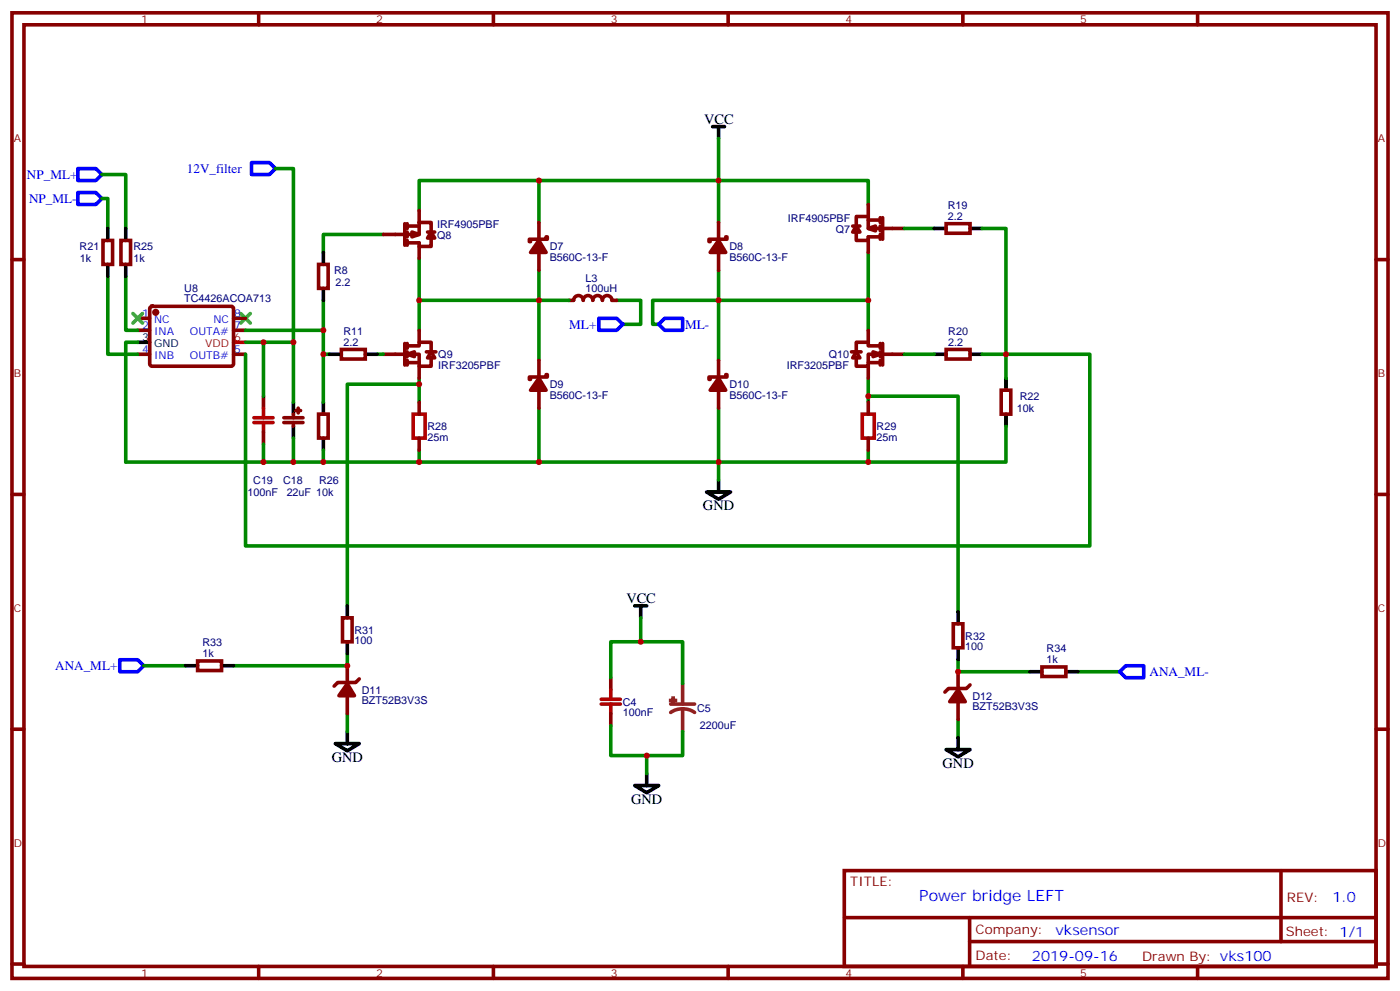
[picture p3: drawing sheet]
<svg xmlns="http://www.w3.org/2000/svg" width="412mm" height="292mm" viewBox="0 0 412 292" stroke-linecap="round" stroke-linejoin="round" font-family="sans-serif">
<g fill="none" stroke="#870000" stroke-width="1.1">
<path d="M3.5 3.8h405.4v284.3h-405.4zM7.1 7.3h398.2v277.3h-398.2zM76.2 3.8v3.5M145.3 3.8v3.5M214.5 3.8v3.5M283.6 3.8v3.5M352.8 3.8v3.5M3.5 76.4h3.6M405.3 76.4h3.6M3.5 145.6h3.6M405.3 145.6h3.6M3.5 214.7h3.6"/>
<path d="M405.3 214.7h3.6M248.7 256.4h156.6v28.2h-156.6zM377.3 256.4v20.9M248.7 270.2h156.5M285.6 277.3h119.6M285.6 270.2v14.1M3.5 283.9h3.6M76.2 284.6v3.5M145.3 284.6v3.5M214.5 284.6v3.5M283.6 284.6v3.5M352.8 284.6v3.5"/>
<path d="M405.3 283.9h3.6"/>
</g>
<g fill="none" stroke="#008700" stroke-width="1.1">
<path d="M158.7 53.2v12.3M211.7 53.2v12.3M112.9 69h-17.7v5.3M123.5 76.1v21.2M158.7 79.6v26.5M211.7 79.6v26.5M255.8 60.2v-7h-132.3v8.8M255.8 74.3v23M123.5 88.4h35.2M211.7 88.4h44.1M123.5 113.1h-21.2v65.3M123.5 111.4v7"/>
<path d="M255.8 111.4v5.3h26.4v63.5M255.8 116.7v1.7M158.7 120.2v15.9h-35.2v-3.6M211.7 120.2v21.2M255.8 132.5v3.6h-97.1M42.3 196h12.4M102.3 192.5v3.5h-33.5M282.2 194.3v3.5h21.2M317.5 197.8h12.3M102.3 210.1v5.3M282.2 211.9v5.3"/>
</g>
<path d="M209.9 37.3h3.5M211.7 37.3v3.5M208.1 144.9h7.1l-3.5 2.1zM211.7 141.4v3.5M98.8 219h7l-3.5 2.1zM102.3 215.4v3.6M282.2 217.2v3.5M278.7 220.7h7.1l-3.6 2.1z" fill="none" stroke="#000" stroke-width="1.1"/>
<path d="M22.9 49.6h5.3l1.8 1.8-1.8 1.8h-5.3zM22.9 56.7h5.3l1.8 1.8-1.8 1.7h-5.3zM35.3 194.3h5.3l1.7 1.7-1.7 1.8h-5.3zM329.8 197.8l1.8-1.8h5.3v3.6h-5.3z" fill="none" stroke="#00f" stroke-width="1.1"/>
<g fill="#fff" stroke="#870000" stroke-width="1.1">
<path d="M121.4 68.3l2.1 .7-2.1 .7z"/>
<path d="M127 68.3l1.1 1.8h-2.2z"/>
</g>
<path d="M112.9 69h6.3M119.2 65.9v6.3M119.9 66.6h3.6M119.9 65.9v1.4M119.9 68.3v1.4M119.9 70.8v1.4M123.5 65.5h3.5v2.8M123.5 65.5v3.5h-3.6M123.5 62v3.5M123.5 72.6v3.5M125.9 68.3h2.2M127 70.1v2.5h-3.5v-1.1h-3.6" fill="none" stroke="#870000" stroke-width="1.1"/>
<g fill="#fff" stroke="#870000" stroke-width="1.1">
<path d="M255.8 67.3l2.1-.7v1.4z"/>
<path d="M252.2 66.6l1.1 1.7h-2.1z"/>
</g>
<path d="M251.2 66.6h2.1M252.2 68.3v2.5h3.6v-1.1h3.5M255.8 63.7h-3.6v2.9M255.8 63.7v3.6h3.5M255.8 64.8h3.5M255.8 60.2v3.5M255.8 70.8v3.5M259.3 64.1v1.4M259.3 66.6v1.4M259.3 69v1.4M260 64.1v6.3M260 67.3h6.3" fill="none" stroke="#870000" stroke-width="1.1"/>
<path d="M266.3 67.3h8.9" fill="none" stroke="#008700" stroke-width="1.1"/>
<g fill="#fff" stroke="#870000" stroke-width="1.1">
<path d="M119.9 104.3l2.2-.7v1.4z"/>
<path d="M127 103.6l1.1 1.8h-2.2z"/>
</g>
<path d="M123.5 97.3v3.5M112.9 104.3h6.3M119.2 101.1v6.4M119.9 101.8h3.6v-1h3.5v2.8M119.9 104.3h3.6v3.5h3.5v-2.4M119.9 106.8h3.6M119.9 101.1v1.5M119.9 103.6v1.4M119.9 106.1v1.4M123.5 107.8v3.6M125.6 103.6h2.8" fill="none" stroke="#870000" stroke-width="1.1"/>
<g fill="#fff" stroke="#870000" stroke-width="1.1">
<path d="M257.2 103.6l2.1 .7-2.1 .7z"/>
<path d="M252.2 103.6l1.1 1.8h-2.1z"/>
</g>
<g fill="none" stroke="#870000" stroke-width="1.1">
<path d="M30.3 70.8h2.9v7.1h-2.9zM35.6 70.8h2.9v7.1h-2.9zM93.8 77.9h2.9v7h-2.9zM158.7 65.5v5.3M158.7 74.3v5.3M160.9 69.7h.3v.7h-5.3v.8h.4M211.7 65.5v5.3M211.7 74.3v5.3M213.8 69.7h.3v.7h-5.3v.8h.4M278.7 65.9h7.1v2.8h-7.1zM40.6 93.7h3.5M40.6 97.3h3.5"/>
<path d="M44.3 90.4l.5-.2h23.3l.5 .2 .2 .5-.1 16.5-.6 .4h-23.6l-.4-.7v-16.2zM68.8 93.7h3.5M68.8 97.3h3.5M167.6 88.4h1.4a1.41 1.41 0 0 1 1.4-1.4 1.41 1.41 0 0 1 1.4 1.4 1.41 1.41 0 0 1 1.4-1.4 1.41 1.41 0 0 1 1.4 1.4 1.41 1.41 0 0 1 1.4-1.4 1.41 1.41 0 0 1 1.4 1.4 1.41 1.41 0 0 1 1.5-1.4 1.41 1.41 0 0 1 1.4 1.4h1.4M255.8 97.3v3.5M40.6 104.3h3.5M68.8 104.3h3.5M77.6 116.7v3.5M100.5 102.9h7.1v2.8h-7.1zM123.5 118.4v3.6M158.7 106.1v5.3M158.7 114.9v5.3"/>
<path d="M160.9 110.3h.3v.7h-5.3v.7h.4M211.7 106.1v5.3M211.7 114.9v5.3M213.8 110.3h.3v.7h-5.3v.7h.4M250.8 103.6h2.8M255.8 106.8h3.5M255.8 107.8v3.6M255.8 118.4v3.6M259.3 101.8h-3.5v-1h-3.6v2.8M259.3 104.3h-3.5v3.5h-3.6v-2.4M259.3 101.1v1.5M259.3 103.6v1.4"/>
<path d="M259.3 106.1v1.4M260 101.1v6.4M260 104.3h6.3M278.7 102.9h7.1v2.8h-7.1zM294.9 114.9h2.8v7.1h-2.8zM77.6 127.2v3.6M83.6 123h5.7M83.6 124.4h5.7M86.4 122v1M86.4 124.4v1.1M87.1 120.9h1.4M87.8 120.2v1.4"/>
<path d="M93.8 122h2.9v7h-2.9zM123.5 129v3.5M255.8 129v3.5M58.2 194.6h7.1v2.8h-7.1zM100.9 181.9h2.8v7.1h-2.8zM102.3 196v5.3M105.8 199.9l-1 1.1h-5.3l-1.1 1M179.9 199.6v3.5M280.8 183.7h2.8v7h-2.8zM282.2 197.8v5.3M306.9 196.4h7.1v2.8h-7.1zM102.3 204.9v5.2"/>
<path d="M179.9 210.1v3.6M282.2 206.6v5.3M285.8 201.7l-1.1 1h-5.3l-1.1 1.1"/>
</g>
<g fill="none" stroke="#008700" stroke-width="1.1">
<path d="M30 51.4h7v15.9M30 58.5h1.7v8.8M81.1 49.6h5.3v51.2M211.7 40.8v12.4M289.3 67.3h7v37h-7M31.7 81.4v22.9h8.9M37 81.4v15.9h3.6M72.3 97.3h22.9M95.2 88.4v15.9h1.8M158.7 88.4h8.9M181.7 88.4h7v7.1h-5.3M211.7 88.4h-19.4v7.1h1.7"/>
<path d="M40.6 100.8h-3.6v35.3h86.5M72.3 100.8h14.1v17.6M72.3 104.3v56.5h248.7v-56.5h-24.7v7.1M77.6 100.8v15.9M95.2 104.3v14.1M111.1 104.3h1.8M266.3 104.3h8.9M77.6 130.8v5.3M86.4 129v7.1M95.2 132.5v3.6M296.3 125.5v10.6h-40.5M179.9 199.6v-10.6h21.2v12.3"/>
<path d="M188.7 181.9v7.1M179.9 213.7v8.8h21.2v-7.1M190.5 222.5v5.3"/>
</g>
<g fill="#870000" stroke="#870000" stroke-width="1.1">
<path d="M158.7 111.4l2.2 3.5h-4.6z"/>
<path d="M158.7 70.8l2.2 3.5h-4.6z"/>
<path d="M211.7 70.8l2.1 3.5h-4.6z"/>
<path d="M211.7 111.4l2.1 3.5h-4.6z"/>
<path d="M282.2 203.1l2.1 3.5h-4.5z"/>
<path d="M102.3 201.3l2.1 3.6h-4.6z"/>
<circle cx="45.9" cy="92" r=".53"/>
</g>
<g fill="none" stroke="#000" stroke-width="1.1">
<path d="M31.7 67.3v3.5M31.7 77.9v3.5M37 67.3v3.5M37 77.9v3.5M95.2 74.3v3.6M275.2 67.3h3.5M285.8 67.3h3.5M95.2 84.9v3.5M40.6 100.8h3.5M86.4 118.4v3.6M95.2 118.4v3.6M97 104.3h3.5"/>
<path d="M107.6 104.3h3.5M275.2 104.3h3.5M285.8 104.3h3.5M296.3 111.4v3.5M86.4 125.5v3.5M95.2 129v3.5M296.3 122v3.5M102.3 178.4v3.5M187 178.4h3.5M188.7 178.4v3.5M54.7 196h3.5M65.3 196h3.5"/>
<path d="M102.3 189v3.5M282.2 180.2v3.5M282.2 190.7v3.6M303.4 197.8h3.5M314 197.8h3.5M187 231.3h7l-3.5 2.1zM190.5 227.8v3.5"/>
</g>
<path d="M74.8 123h5.6M74.8 124.4h5.6M77.6 120.2v2.8M77.6 124.4v2.8M121.7 122h3.5v7h-3.5zM254 122h3.5v7h-3.5zM177.1 205.9h5.6M177.1 207.3h5.6M179.9 203.1v2.8M179.9 207.3v2.8" fill="none" stroke="#a10000" stroke-width="1.1"/>
<path d="M74.1 47.9h5.3l1.7 1.7-1.7 1.8h-5.3zM176.4 93.7h5.3l1.7 1.8-1.7 1.8h-5.3zM194 95.5l1.8-1.8h5.3v3.6h-5.3z" fill="none" stroke="#00f" stroke-width="1.1"/>
<path d="M197.6 207.3h7M201.1 208.7l1.8 .3 1.7 .8M201.1 208.7l-1.9 .3-1.6 .8M201.1 201.3v6M201.1 208.7v6.7" fill="none" stroke="#8c2424" stroke-width="1.1"/>
<g fill="#8c2424" stroke="#8c2424" stroke-width="1.1">
<path d="M197.6 206.3h1.4z"/>
<path d="M198.3 205.6v1.4z"/>
</g>
<path d="M39.2 92.3l2.8 2.8M42 92.3l-2.8 2.8M70.9 92.3l2.8 2.8M73.7 92.3l-2.8 2.8" fill="none" stroke="#3c3" stroke-width="1.1"/>
<path d="M68.8 100.8h3.5" fill="none" stroke="#f00" stroke-width="1.1"/>
<g fill="#c00">
<circle cx="123.5" cy="113.1" r=".88"/>
<circle cx="123.5" cy="88.4" r=".88"/>
<circle cx="211.7" cy="136.1" r=".88"/>
<circle cx="158.8" cy="136.1" r=".88"/>
<circle cx="158.8" cy="88.4" r=".88"/>
<circle cx="211.7" cy="88.4" r=".88"/>
<circle cx="158.8" cy="53.2" r=".88"/>
<circle cx="211.7" cy="53.2" r=".88"/>
<circle cx="255.8" cy="116.7" r=".88"/>
<circle cx="255.8" cy="88.4" r=".88"/>
<circle cx="282.2" cy="197.8" r=".88"/>
<circle cx="190.5" cy="222.5" r=".88"/>
<circle cx="188.7" cy="189" r=".88"/>
<circle cx="102.3" cy="196" r=".88"/>
<circle cx="123.5" cy="136.1" r=".88"/>
<circle cx="77.6" cy="136.1" r=".88"/>
<circle cx="86.4" cy="136.1" r=".88"/>
<circle cx="95.3" cy="97.3" r=".88"/>
<circle cx="95.3" cy="104.3" r=".88"/>
<circle cx="95.3" cy="136.1" r=".88"/>
<circle cx="77.6" cy="100.8" r=".88"/>
<circle cx="86.4" cy="100.8" r=".88"/>
<circle cx="296.3" cy="104.3" r=".88"/>
<circle cx="255.8" cy="136.1" r=".88"/>
</g>
<text font-size="4.6" fill="#00f" x="270.8" y="265.4">Power bridge LEFT</text>
<g font-size="4.2">
<text x="207.4" y="36.6">VCC</text>
<text x="207.1" y="150.2">GND</text>
<text x="184.5" y="177.7">VCC</text>
<text x="97.7" y="224.3">GND</text>
<text x="277.7" y="226">GND</text>
<text x="185.9" y="236.6">GND</text>
</g>
<g font-size="4.2" fill="#00f">
<text x="392.5" y="265.6">1.0</text>
<text x="310.9" y="275.2">vksensor</text>
<text x="304" y="283">2019-09-16</text>
</g>
<g font-size="3.9" fill="#00f">
<text x="7.9" y="52.6">NP_ML+</text>
<text x="55.1" y="51">12V_filter</text>
<text x="8.6" y="59.7">NP_ML-</text>
<text x="167.7" y="96.7">ML+</text>
<text x="201.8" y="96.8">ML-</text>
<text x="16.3" y="197.2">ANA_ML+</text>
<text x="338.6" y="199.1">ANA_ML-</text>
</g>
<g font-size="3.9" fill="#800">
<text x="250.5" y="260.9">TITLE:</text>
<text x="379.1" y="265.6">REV:</text>
<text x="287.4" y="275.1">Company:</text>
<text x="378.7" y="275.8">Sheet: 1/1</text>
<text x="287.4" y="282.8">Date:</text>
<text x="336.4" y="282.9">Drawn By: vks100</text>
</g>
<g font-size="3.2" fill="#800">
<text x="41.6" y="6.8">1</text>
<text x="110.8" y="6.8">2</text>
<text x="179.9" y="6.8">3</text>
<text x="249.1" y="6.8">4</text>
<text x="318.2" y="6.8">5</text>
<text x="4.1" y="41.9">A</text>
<text x="405.9" y="41.9">A</text>
<text x="4.1" y="111">B</text>
<text x="405.9" y="111">B</text>
<text x="4.1" y="180.2">C</text>
<text x="405.9" y="180.2">C</text>
<text x="4.1" y="249.3">D</text>
<text x="405.9" y="249.3">D</text>
<text x="41.6" y="287.6">1</text>
<text x="110.8" y="287.6">2</text>
<text x="179.9" y="287.6">3</text>
<text x="249.1" y="287.6">4</text>
<text x="318.2" y="287.6">5</text>
</g>
<g font-size="3.2" fill="#000080">
<text x="232.1" y="65.5">IRF4905PBF</text>
<text x="279.2" y="64.8">2.2</text>
<text x="279.2" y="61.6">R19</text>
<text x="128.8" y="67.3">IRF4905PBF</text>
<text x="128.8" y="70.4">Q8</text>
<text x="246.2" y="68.7">Q7</text>
<text x="23.4" y="73.7">R21</text>
<text x="23.5" y="77.2">1k</text>
<text x="39.3" y="73.7">R25</text>
<text x="39.4" y="77.2">1k</text>
<text x="161.9" y="76.9">B560C-13-F</text>
<text x="161.9" y="73.7">D7</text>
<text x="214.8" y="76.9">B560C-13-F</text>
<text x="214.8" y="73.7">D8</text>
<text x="98.4" y="80.8">R8</text>
<text x="172.4" y="82.9">L3</text>
<text x="54.3" y="88.9">TC4426ACOA713</text>
<text x="54.3" y="85.9">U8</text>
<text x="98.8" y="84.3">2.2</text>
<text x="172.4" y="86">100uH</text>
<text x="101.2" y="101.8">2.2</text>
<text x="101.2" y="98.7">R11</text>
<text x="279.3" y="101.8">2.2</text>
<text x="279.3" y="98.7">R20</text>
<text x="129.1" y="105.4">Q9</text>
<text x="244.1" y="105.4">Q10</text>
<text x="129.1" y="108.5">IRF3205PBF</text>
<text x="231.8" y="108.5">IRF3205PBF</text>
<text x="161.9" y="117.5">B560C-13-F</text>
<text x="161.9" y="114.3">D9</text>
<text x="214.8" y="117.5">B560C-13-F</text>
<text x="214.8" y="114.3">D10</text>
<text x="300.4" y="117.9">R22</text>
<text x="299.5" y="121.4">10k</text>
<text x="125.9" y="129.8">25m</text>
<text x="125.9" y="126.7">R28</text>
<text x="258.2" y="129.8">25m</text>
<text x="258.2" y="126.7">R29</text>
<text x="74.6" y="142.5">C19</text>
<text x="83.4" y="142.5">C18</text>
<text x="94" y="142.5">R26</text>
<text x="72.9" y="146">100nF</text>
<text x="84.4" y="146">22uF 10k</text>
<text x="59.6" y="190.3">R33</text>
<text x="104.4" y="189.7">100</text>
<text x="104.4" y="186.7">R31</text>
<text x="284.3" y="191.5">100</text>
<text x="284.3" y="188.4">R32</text>
<text x="59.6" y="193.6">1k</text>
<text x="308.3" y="195.3">1k</text>
<text x="308.3" y="192.1">R34</text>
<text x="106.5" y="207.4">BZT52B3V3S</text>
<text x="106.5" y="204.4">D11</text>
<text x="183.4" y="207.8">C4</text>
<text x="205.3" y="209.6">C5</text>
<text x="286.5" y="209.2">BZT52B3V3S</text>
<text x="286.5" y="206.1">D12</text>
<text x="183.4" y="210.9">100nF</text>
<text x="206.1" y="214.8">2200uF</text>
</g>
<g font-size="3.2" fill="#00f">
<text x="41.9" y="93.4">1</text>
<text x="45.4" y="95.1">NC</text>
<text x="62.9" y="95.1">NC</text>
<text x="69" y="93.4">8</text>
<text x="41.9" y="96.9">2</text>
<text x="45.4" y="98.7">INA</text>
<text x="55.9" y="98.7">OUTA#</text>
<text x="69" y="96.9">7</text>
<text x="41.9" y="104">4</text>
<text x="45.4" y="105.7">INB</text>
<text x="55.9" y="105.7">OUTB#</text>
<text x="69" y="104">5</text>
</g>
<g font-size="3.2">
<text x="41.9" y="100.4">3</text>
<text x="45.4" y="102.2">GND</text>
</g>
<g font-size="3.2" fill="#f00">
<text x="69" y="100.4">6</text>
<text x="60.4" y="102.2">VDD</text>
</g>
</svg>
